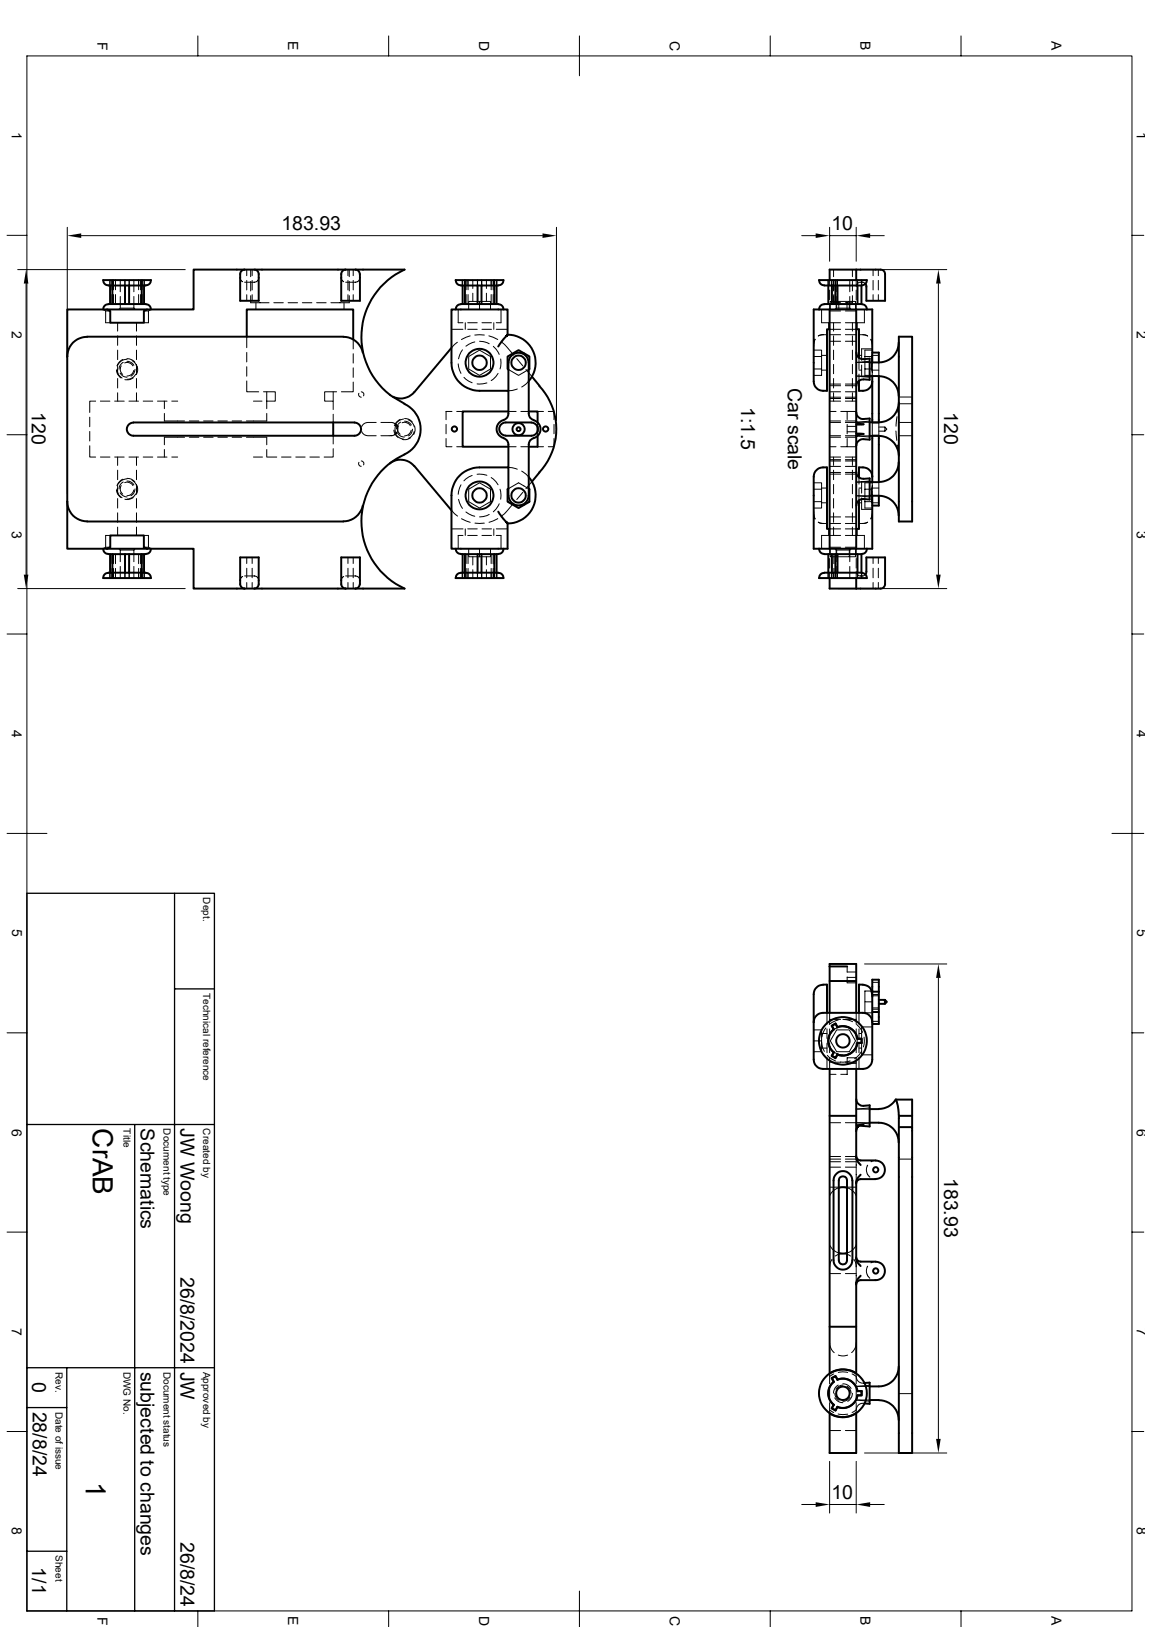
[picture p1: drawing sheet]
<svg xmlns="http://www.w3.org/2000/svg" width="297mm" height="420mm" viewBox="0 0 297 420" stroke-linecap="round" stroke-linejoin="round" font-family="sans-serif">
<g fill="none" stroke="#000" stroke-width=".26">
<path d="M6.9 14.4h285.2v401.4h-285.2zM51.1 9.3v5.1M100.3 9.3v5.1M149.5 9.3v10.3M198.8 9.3v5.1M248 9.3v5.1M17.4 58.7v68.6M143.6 58.7v49.9M214.1 58.7v8.7M220.9 58.7v8.7M1.8 60.7h5.1M4.6 69.6h43.2"/>
<path d="M6.7 73.2v75.1M21 60.8h119M26.6 79.9l.7 .4v3h1.1M28.3 72.3v1.4M28.9 72.3v2.5M28.9 76v2.5M29 72.3v1.4h-.7l.1-1.4M29 72.3v1.4M29.2 72.3v1.4M29.3 72.3v2.5M29.3 76v2.5M29.8 72.3v2.5"/>
<path d="M29.8 76v2.5M31 79.5h3.5M31 76.5v3l-.3 .4M31 72.3v3M32.2 72.3v1.4h1.2v-1.4M32.3 72.3v1.4M33.3 72.3v1.4M34.5 79.5l.4 .4M34.5 72.3v3M34.5 76.5v3M35.8 72.3v2.5M35.8 76v2.5"/>
<path d="M36.3 72.3v2.5M36.3 76v2.5M36.4 72.3v1.4M36.6 72.3v1.4M36.6 72.3l.1 2.5M36.7 76v2.5M36.7 72.3v1.4M37.2 72.3v1.4M37.3 72.3v1.4h-.7M39 79.9l-.7 .4v3h-1.2M62 71.7l.1 .6 .5 .4M63.7 69.6v1.6"/>
<path d="M63.7 72.4v2.4M63.7 76.1v1.5M64.7 76.3v1.8h4.7M64.7 69.6v1.8M64.7 72.6v2.5M65.1 69.6v1.6M65.1 72.4v2.4M65.1 76.1v1.5M66 78.1v1.8M66.7 72.2l-.4 .4-.6 .3h-2.6M70.7 78.1h2.4M74.3 78.1h2.5"/>
<path d="M78 78.1h2.5M81.7 78.1h2.5M88.1 71.7v.5l.6 .5M88.8 78.1v1.8M89.8 69.6v1.6M89.8 72.4v2.4M89.8 76.1v1.5M90.1 76.3v1.8h-4.7M90.1 69.6v1.8M90.1 72.6v2.5M91.1 69.6v1.6M91.1 72.4v2.4"/>
<path d="M91.1 76.1v1.5M92.8 72.2l-.8 .6-2.8 .1M118.2 79.9v3.4h1.3M119.3 72.3v1.4M119.3 73.7h.1M119.4 72.3v1.4M119.8 72.3l.1 2.5M119.9 76v2.5M119.9 72.3v1.4h-.6M120 72.3v1.4M120.2 72.3v1.4M120.3 72.3v2.5"/>
<path d="M120.3 76v2.5M120.7 72.3l.1 2.5M120.8 76v2.5M122 72.3v2.2M122 75.7v2.1M123.2 72.3v1.4h1.1v-1.4M123.7 79.9v-2.1h2.9v2.1M123.7 77.8h-2.8v2.1M124.2 72.3v1.4M125.5 72.3v2.2M125.5 75.7v2.1M126.7 72.3v2.5"/>
<path d="M126.7 76v2.5M127.3 72.3v2.5M127.3 76v2.5M127.3 72.3v1.4M127.6 72.3v1.4M127.6 73.7h.1M127.6 72.3v2.5M127.6 76v2.5M127.6 73.7h.6M128.1 72.3v1.4M128.2 73.7h.1M128.2 72.3v1.4"/>
<path d="M129.3 79.9v3.4h-1.2M206.9 60.8h3.6M212 79.9v3.4h4.9M213.7 72.3v1.4M214.1 60.8h6.8M214.1 72.3v1.4M214.1 74.9v2.4M214.1 78.6v1.3M214.6 72.3v1.4M214.7 72.3v1.4h.4M215.1 76.3v1.8h1.8M215.1 69.6v1.8"/>
<path d="M215.1 72.3v2.8M215.2 72.3v2.5M215.2 76v2.5M215.6 72.3v1.4M215.8 76.5v3l-.4 .4M215.8 72.3v3M215.8 79.5h3.5M215.9 77.8h-1.7v2.1M216.1 72.3v1.4M216.2 69.6h28.1M216.5 78.1v1.8M218.6 78.1v1.8"/>
<path d="M219.2 79.9v-2.1h1.6v2.1M219.2 77.8h-3.3v2.1M219.3 79.5l.3 .4M219.3 72.3v3M219.3 76.5v3M220 76.3v1.8h-1.9M220 69.6v1.8M220 72.6v2.5M220.9 72.3v1.4M220.9 74.9v2.4M220.9 78.6v1.3M221.3 72.3v1.4"/>
<path d="M222.3 72.3v1.4M222.4 72.3v1.4M222.4 72.9h.4l.5 .4M222.7 72.9a1.32 1.32 0 0 0-1.7 .7l-.1 .4M223.1 79.9v3.4h-5M224.5 60.8h3.7M225.3 69.6v1.6M225.3 72.4v2.4M225.3 76.1v1.5M226.7 69.6v1.6M226.7 72.4v2.4M226.7 76.1v1.5"/>
<path d="M242.1 73.2v75.1M292.1 60.7h3M27.3 80.3h1.1M30.1 95.6l.3 1.1 .8 .8M30.2 95.3l.1 .6a2.45 2.45 0 0 0 1.2 1.7M30.4 83.3v2.2M30.4 86.7v2.5M30.4 90.4v2.4M30.4 94.1v2.4M30.4 97.7v2.5M31 96.4l.8 .8 1 .2M31.3 94.4a1.67 1.67 0 0 0 .4 2.2"/>
<path d="M31.7 92.8l-.8 .5-.7 1.1M31.8 93.6l-.9 .9-.2 .8M32.2 93.7a1.73 1.73 0 0 1 2.1 .7M32.8 92.6a2.63 2.63 0 0 1 2 .9M32.8 93.3l1.1 .3 .6 .7M32.8 92.8h-.2a2.46 2.46 0 0 0-2.1 1.2M34.1 93.1a2.47 2.47 0 0 1 1.3 2.2M34.4 97.5a2.52 2.52 0 0 1-2.2 .5M34.5 95.6a1.7 1.7 0 0 1-1.7 1.5M34.8 95.3l-.3 1.1-.7 .7M35 96.6l-.1 .2a2.49 2.49 0 0 1-2.1 1.1M35.2 83.3v2.2"/>
<path d="M35.2 86.7v2.5M35.2 90.4v2.4M35.2 94.1v2.4M35.2 97.7v2.5M35.4 94.5v.2a2.35 2.35 0 0 1-.3 2M37.1 80.3h1.2M63.7 98.3v2.8h3.1M63.7 86.9v2.8M63.7 91v2.4M63.7 94.7v2.4M91.1 98.6v2.5h-3M91.1 87.5v2.6"/>
<path d="M91.1 91.3v2.4M91.1 95v2.4M116.5 85h3M118 88.3l-1.5 1.5M118.2 93.9l.8 2.5M119.3 90.3l-1 2.3M119.7 97.4l1.3 1 .8 .4M120.1 83.3v1.7M120.7 85h2.4M120.7 83.3h2.4M120.9 92l2.8-1.6 2.9 1.6v3.2l-2.9 1.7-2.8-1.7zM121.3 86.7l-2.2 1"/>
<path d="M122.5 86.5h2.5M122.5 88.3l-2.3 1.1M123.7 88.1l1 .1 1.5 .5M124.4 85h2.4M124.4 83.3h2.4M125.6 98.8l-2.5 .3M126.2 86.7l2.2 .9M127.3 89.4l.7 .7 .8 1.4M127.4 83.3v1.7M128.1 85h2.9M128.5 96.4l-.5 .8-1.3 1.1M129.2 92.7l.1 .9-.3 1.6"/>
<path d="M129.5 88.3l3 3.4M133.4 92.6l1.5 1.8M135.7 95.4l1.6 1.8M136.4 98.4l-1.8 1.5M136.4 95.4l-2.6 1.5-2.6-1.5M210 90.4h2v1.6h-2M210 95.2h2v1.7h-2M210.3 87.6l-.3 1.2M210.4 87.6l-.3 .7-.1 1.2M212 92v3.2M212 91.7h1.4M212 95.5h1.4"/>
<path d="M212.4 86.4l-1.2 .3M212.4 86.4h1M213.8 83.3v1.7M214.1 80.3h2.8M214.1 86.4h2.8M214.1 99.6h2.8M214.1 85h2.8M214.1 88.1h2.8M214.1 99.1h2.8M215.1 83.3v2.2M215.1 86.7v2.5M215.1 90.4v2.4"/>
<path d="M215.1 94.1v2.4M215.1 97.7v2.5M218.1 80.3h2.8M218.1 86.4h2.8M218.1 85h2.8M218.1 99.6h2.8M218.1 88.1h2.8M218.1 99.1h2.8M220 83.3v2.2M220 86.7v2.5M220 90.4v2.4M220 94.1v2.4"/>
<path d="M220 97.7v2.5M221.2 83.3v1.7M221.7 91.7h.6M221.7 95.5h.6M221.7 92.4v2.9M221.7 96.6v1.7M221.7 86.4h1M222.3 94.2v3h2.8M222.7 86.4l1.2 .3M223.2 92v3.2h1.9M223.2 95.2v1.7h1.9M224.4 93.3l-3.5 .3h3.5"/>
<path d="M224.4 97.1h-3.5l3.5 .3M224.7 87.6l.4 1.9M224.7 87.6l.4 1.2M225.1 90h-2.8v3M225.1 93.6v3.5M225.1 90.4h-1.9v1.6h1.9M225.1 91.7h1.7M225.1 95.5h1.7M225.1 91.1l-.3 .9v3.3l.3 .8M226.8 93.6v3.5M1.8 112.2h5.1M23.2 115.1v2.9h1.5"/>
<path d="M23.2 107.7v2.5M23.2 111.4v2.4M24.7 103.5h-1.5v3M25.9 103.5h2.5M25.9 118h2.5M29.6 103.5h2.4M29.6 118h2.4M30.4 101.4v2.1M30.4 118v2.1M33.3 103.5h2.4M33.3 118h2.4M35.2 101.4v2.1"/>
<path d="M35.2 118v2.1M37 103.5h2.4M37 118h2.4M40.6 103.5h2.5M40.6 118h2.5M42.4 106.7v2h5.2M42.4 103.5v2M42.4 116v2M44.3 103.5h1.5M44.3 118h1.5M47.6 112.9h-5.2v1.9M48.9 108.7h2.4"/>
<path d="M48.9 112.9h2.4M52.5 108.7h2.5M52.5 112.9h2.5M56.2 108.7h2.5M56.2 112.9h2.5M59.9 108.7h2.5M59.9 112.9h2.5M63.6 112.9h5.2v1.9M65.4 103.5h2.2M65.4 118h2.3M68 101.1h3v2.4h-2.2M68.8 106.7v2h-5.2"/>
<path d="M68.8 101.1v4.4M68.8 116v2M69 118h2.4M72.6 118h2.5M76.3 118h2.4M80 118h2.4M86 101.1v2.4M86 115.8v2.2h-2.3M86 112.5v2.1M86 106.9v2.2M86.9 101.1h-3.1v2.4h2.2v2.2M92.6 101.5v.7l.6 .3"/>
<path d="M92.6 119.3v.7l.6 .4M93.2 101.1l.1 .1a.67 .67 0 0 1 .5 1M93.2 119h.3a.68 .68 0 0 1 .3 1M93.3 111.4l.5 .6 .5 .4 2.8 .1M97.1 109.1l-2.8 .1-.5 .3-.5 .7M98.3 109.1h2.9l.9 .4M101.6 111v.2a2.74 2.74 0 0 0 1.1 1.8M102.1 112a2.58 2.58 0 0 0 2.1 1.4M102.1 112l-.9 .5h-2.9M102.1 109.5l.1 .1M102.2 111.9l-.1 .1M102.2 109.6l-.3 .9 .3 1.4"/>
<path d="M102.2 109.6a1.7 1.7 0 0 1 0 2.3M102.6 111.8l.8 .8 1 .2M102.9 109.9a1.67 1.67 0 0 0 .4 2.2M103.3 108.2l-.8 .6-.7 1.1M103.4 109l-.9 .9-.2 .8M103.8 109.1a1.73 1.73 0 0 1 2.1 .8M104.1 108.2l-.5 .1a2.55 2.55 0 0 0-1.5 1.2M104.4 108a2.4 2.4 0 0 1 2 .9M104.4 108.7l1.1 .4 .6 .6M105.3 108.4l1.1 .7 .5 1.1M106 113a2.36 2.36 0 0 1-2.2 .4M106.1 111.1a1.8 1.8 0 0 1-1.7 1.4"/>
<path d="M106.4 110.8l-.2 1-.8 .7M106.9 111.4l-.5 1-1 .8M107 109.9v.2a2.35 2.35 0 0 1-.3 2M115.1 113.2v2.1h1.5M115.1 109.6v2.4M116.6 106.2h-1.5v2.1M117.9 106.2h1.5M117.9 115.3h1.5M131.2 106.2h2M131.2 115.3h2M133.5 100.4l-2.3 .5M134.4 106.2h2"/>
<path d="M134.4 115.3h2M138.7 106.2h1.6M138.7 115.3h1.6M138.7 109v1.2M138.7 111.4v1.2M141.5 106.2h1.5v2.1M143 113.2v2.1h-1.5M143 109.6v2.4M214.1 101.1h2.8M214.1 112.9h2.8M214.1 108.7h2.8M214.1 119h2.8"/>
<path d="M214.1 102.5h2.8M214.1 102.9h2.8M214.1 118.7h2.8M214.1 106.2h1.6M214.1 115.3h1.6M214.1 103.5h2.8M214.1 118h2.8M214.1 112.5h2.8M214.1 109.1h2.8M215.1 101.4v2.1M215.1 118v2.1M217 106.2h3.9"/>
<path d="M218.1 101.1h2.8M218.1 112.9h2.8M218.1 108.7h2.8M218.1 119h2.8M218.1 102.5h2.8M218.1 102.9h2.8M218.1 118.7h2.8M218.1 103.5h2.8M218.1 118h2.8M218.1 112.5h6.3M218.6 110.1h2.3M218.6 111.5h2.3"/>
<path d="M218.6 113.2v2.1h-1.6M218.6 106.2v2.1M218.6 109.6v2.4M218.6 115.3h2.3M220 101.4v2.1M220 118v2.1M220.9 112.5l3.5 .3M224.4 108.7l-3.5 .3M224.4 109l-6.3 .1M225.1 109l1.7 .1v3.4h-1.7zM225.1 109.2h1.7M225.1 112.4h1.7"/>
<path d="M226.8 110.2h1.5l.6 .6-.6 .5v-1.1M226.8 111.3h1.5M231.2 111.3l.2 2.4M231.5 107.6l-.3 2.4M231.6 114.9l.3 2.4M231.9 112.5h3.5M231.9 109.1h3.5M231.9 102.5h3.5M235.4 104.2h-3.5l-.3 2.2M292.1 112.2h3M28.4 138.2h-1.1v3.1l-.7 .3M30.1 126.5v.1a2.54 2.54 0 0 0 1.1 1.8"/>
<path d="M30.2 126.2l.1 .6a2.45 2.45 0 0 0 1.2 1.7M30.4 121.4v2.4M30.4 125.1v2.4M30.4 128.7v2.4M30.4 132.4v2.4M30.4 136.1v2.1M31 127.2l.8 .8 1 .3M31.3 125.3a1.67 1.67 0 0 0 .4 2.3M31.7 123.7l-.8 .5-.7 1.1M31.8 124.4l-.9 .9-.2 .9M32.2 124.6a1.73 1.73 0 0 1 2.1 .7M32.8 123.5a2.41 2.41 0 0 1 2 .9"/>
<path d="M32.8 124.2l1.1 .3 .6 .7M32.8 123.6l-1.2 .3-1.1 1M34.1 124l.3 .2a2.53 2.53 0 0 1 1 2M34.4 128.4l-1.3 .5h-.9M34.5 126.5a1.78 1.78 0 0 1-1.7 1.5M34.8 126.2l-.3 1.1-.7 .7M35 127.5l-.1 .2a2.49 2.49 0 0 1-2.1 1.1M35.2 121.4v2.4M35.2 125.1v2.4M35.2 128.7v2.4M35.2 132.4v2.4M35.2 136.1v2.1"/>
<path d="M35.4 125.4v.2a2.35 2.35 0 0 1-.3 2M37.1 138.2h1.2v3.1l.7 .3M116.5 131.7l1.6 1.5M116.5 136.5h3M118.3 128.9l1 2.3M119 125.1l-.8 2.5M119.1 133.9l2.2 .9M119.5 138.2h-1.3v3.4M120.1 136.5v1.7M120.2 132.2l2.3 1.1M120.7 136.5h2.4M120.7 138.2h2.4"/>
<path d="M120.9 126.3l2.8-1.7 2.9 1.7v3.2l-2.9 1.6-2.8-1.6zM121.8 122.7l-.8 .4-1.3 1M122.6 135h2.4M123.1 122.4l2.5 .3M124.4 136.5h2.4M124.4 138.2h2.4M126.2 132.8l-1.5 .5-1 .1M126.7 123.3l1.3 1 .5 .8M127.4 136.5v1.7M128.1 136.5h2.9M128.1 138.2h1.2v3.4M128.4 133.9l-2.2 .9"/>
<path d="M128.8 130l-.8 1.4-.7 .7M129 126.3l.3 1.6-.1 1M131.2 120.6l2.3 .5M132.5 129.9l-2.3 2.7-.7 .6M134.6 121.6l1.8 1.5M134.9 127.1l-1.6 1.8M136.4 126.2l-2.6-1.6-2.6 1.6M137.3 124.3l-1.6 1.9M210 132.1l.1 1.1 .3 .7M210 129.5h2v1.6h-2M210 124.6h2v1.7h-2M210 132.7l.3 1.2"/>
<path d="M211.2 134.8l1.2 .3M212 126.3v3.2M212 129.8h1.4M212 126h1.4M212.4 135.1h1M213.8 136.5v1.7M214.1 135.1h2.8M214.1 120.4h2.8M214.1 133.4h2.8M214.1 122.4h2.8M214.1 122h2.8M214.1 136.5h2.8"/>
<path d="M215.1 121.4v2.4M215.1 125.1v2.4M215.1 128.7v2.4M215.1 132.4v2.4M215.1 136.1v2.1M216.9 138.2h-4.9v3.4M218.1 135.1h2.8M218.1 120.4h2.8M218.1 133.4h2.8M218.1 122.4h2.8M218.1 136.5h2.8M218.1 122h2.8"/>
<path d="M218.1 138.2h5v3.4M220 121.4v2.4M220 125.1v2.4M220 128.7v2.4M220 132.4v2.4M220 136.1v2.1M221.2 136.5v1.7M221.7 129.8h.6M221.7 126h.6M221.7 126.2v3M221.7 123.3v1.7M221.7 135.1h1"/>
<path d="M222.3 128.5v3h2.8M223.9 134.8l-1.2 .3M224.4 124.2l-3.5 .3h3.5M224.4 128h-3.5l3.5 .3M225.1 129.5h-1.9v1.6h1.9M225.1 126.3h-1.9v3.2M225.1 132.1l-.4 1.8M225.1 124.6h-1.9v1.7M225.1 124.5v3.5M225.1 125.4l-.3 .9v3.2l.3 .9M225.1 124.3h-2.8v3M225.1 132.7l-.4 1.2"/>
<path d="M225.1 129.8h1.7M225.1 126h1.7M226.8 124.5v3.5M4.6 151.9h43.2M27.3 141.3h1.1M28.3 147.8v1.4M28.3 147.8h.7v1.4M28.3 147.8l.1 1.4M28.9 143v2.5M28.9 146.7v2.5M29 147.8v1.4M29.2 147.8v1.4"/>
<path d="M29.3 143v2.5M29.3 146.7v2.5M29.8 143v2.5M29.8 146.7v2.5M30.7 141.6l.3 .4M31 142h3.5M31 142v3M31 146.2v3M32.2 149.2v-1.4h1.2v1.4M32.3 147.8v1.4M33.3 147.8v1.4M34.5 142v3"/>
<path d="M34.5 146.2v3M34.9 141.6l-.4 .4M35.8 143v2.5M35.8 146.7v2.5M36.3 143v2.5M36.3 146.7v2.5M36.4 147.8v1.4M36.6 147.8v1.4M36.6 147.8h.1M36.7 143v2.5M36.7 146.7l-.1 2.5M36.7 147.8v1.4"/>
<path d="M36.7 147.8h.6M37.1 141.3h1.2M37.2 147.8v1.4M37.2 147.8h.1M37.3 147.8v1.4M62.6 148.8l-.5 .5-.1 .5M63.1 148.7h2.6l.6 .2 .4 .5M63.7 143.9v1.6M63.7 146.7v2.4M63.7 150.4v1.5M65.1 143.9v1.6M65.1 146.7v2.4"/>
<path d="M65.1 150.4v1.5M88.7 148.8l-.6 .6v.4M89.2 148.7h2.8l.8 .7M89.8 143.9v1.6M89.8 146.7v2.4M89.8 150.4v1.5M91.1 143.9v1.6M91.1 146.7v2.4M91.1 150.4v1.5M119.3 147.8v1.4M119.3 147.8h.6v1.4M119.4 147.8v1.4"/>
<path d="M119.9 143v2.5M119.9 146.7l-.1 2.5M120 147.8v1.4M120.2 147.8v1.4M120.3 143v2.5M120.3 146.7v2.5M120.8 143v2.5M120.8 146.7l-.1 2.5M120.9 141.6v2.1h2.8M122 143.7v2.1M122 147.1v2.1M123.2 149.2v-1.4h1.1v1.4"/>
<path d="M123.7 141.6v2.1h2.9v-2.1M124.2 147.8v1.4M125.5 143.7v2.1M125.5 147.1v2.1M126.7 143v2.5M126.7 146.7v2.5M127.3 143v2.5M127.3 146.7v2.5M127.3 147.8v1.4M127.6 147.8v1.4M127.6 147.8h.6M127.6 143v2.5"/>
<path d="M127.6 146.7v2.5M128.1 147.8v1.4M128.2 147.8v1.4M213.7 147.8v1.4M214.1 141.6v1.4M214.1 144.2v2.4M214.1 147.9v1.3M214.1 141.3h2.8M214.2 141.6v2.1h1.7M214.6 147.8v1.4M214.7 149.2v-1.4h.4v1.4M215.2 143v2.5"/>
<path d="M215.2 146.7v2.5M215.4 141.6l.4 .4M215.6 147.8v1.4M215.8 142v3M215.8 146.2v3M215.8 142h3.5M215.9 141.6v2.1h3.3M216.1 147.8v1.4M216.2 151.9h28.1M218.1 141.3h2.8M219.2 141.6v2.1h1.6v-2.1M219.3 142v3"/>
<path d="M219.3 146.2v3M219.6 141.6l-.3 .4M220.9 141.6v1.4M220.9 144.2v2.4M220.9 147.9v1.3M220.9 147.5a1.15 1.15 0 0 0 1.2 1.2h.6M221.3 147.8v1.4M222.3 147.8v1.4M222.4 147.8v1.4M223.3 148.3l-.5 .3-.4 .1M225.3 143.9v1.6M225.3 146.7v2.4"/>
<path d="M225.3 150.4v1.5M226.7 143.9v1.6M226.7 146.7v2.4M226.7 150.4v1.5M1.8 163.7h5.1M292.1 163.7h3M1.8 215.1h10.3M286.9 215.1h8.2M218.6 250.9h2.3M218.6 252.3h2.3M218.6 249.5v1.5M218.6 252.2v1.5h2.3"/>
<path d="M223.1 248.8h21.2M223.2 258.6v2.9h1.9M224.8 255.8h-1.6v2.8h1.9M225.1 256.7h1.7M225.1 253.6h1.7M225.1 257h1.7M242.1 252.4v119M1.8 266.6h5.1M210 268.7h2v2.8h-2M210 265.9h2v2.8M212 266.8h1.4M212 270.6h1.4"/>
<path d="M212 268.9l.3 1.7 .4 .8M213.1 265.3l-.8 1.5-.2 .9M213.4 261.5v2.9M213.4 265.6v2.5M213.4 269.3v2.4M213.4 273v2.9M213.5 272.4l1.3 1.1 .8 .4M213.9 268a3.4 3.4 0 0 0 .4 2.5M214.1 273v2.9M214.1 269.3v2.4M214.1 265.6v2.5M214.1 261.5v2.9"/>
<path d="M214.1 263.1h2.8M214.1 277.3h1.6M215.1 271.5l.1 .1a3.6 3.6 0 0 0 2.3 .7M215.9 265.9h3.3l1.6 2.8-1.6 2.8h-3.3l-1.7-2.8zM216.3 263.3l-2.3 1.1M216.3 265.2l-.1 .1a3.7 3.7 0 0 0-1.9 1.5M217.5 263.1l1 .1 1.5 .5M217.5 265a3.5 3.5 0 0 1 2.4 .9M218.1 263.1h2.8M218.1 274.2h2.8M218.6 274.5h2.3M218.6 275.8h2.3"/>
<path d="M218.6 275.8v1.5h-1.6M219.4 273.9a14.8 14.8 0 0 1-5.3 .3M220.7 266.8a3.4 3.4 0 0 1 .4 2.5M220.7 270.5a3.7 3.7 0 0 1-1.9 1.6M220.9 261.5v2.9M220.9 265.6v2.5M220.9 269.3v2.4M220.9 273v2.9M220.9 273h-2.3v1.6M221.1 264.5l.6 .6 .9 1.4M221.7 261.5v2.9M221.7 265.6v2.5"/>
<path d="M221.7 269.3v2.4M221.7 273v2.9M221.7 266.8h.6M221.7 270.6h.6M222.3 271.4l-.6 .8-1.2 1.1M222.3 269.3v3h2.8M223 267.7l.1 1-.3 1.6M225.1 260.5h1.7M225.1 263.7h1.7M225.1 260.2h1.7M225.1 265.1h-2.8v3M292.1 266.6h3"/>
<path d="M214.1 298.5h2.8M214.1 299.9h2.8M214.1 289.8h2.8M214.1 299.2h2.8M218.1 298.5h2.8M218.1 299.9h2.8M218.1 289.8h6.3M218.1 299.2h2.8M220.9 298.7v6.5M220.9 289.8l3.5 .3M220.9 290.2l1.9 .1M220.9 290.5l.8 .1"/>
<path d="M224.4 286l-3.5 .3h3.5M226 299.6l-1.3 .3M231.9 288v.8M231.9 299.2h3.5M1.8 318.1h5.1M214.1 301.3h2.8M214.1 306.5h6.8M216.5 306.6a4 4 0 0 0-2.4 2.1M218.1 301.3h2.8M218.6 306.6a3.8 3.8 0 0 1 2.3 2.1M223.9 300.8l-.3 .7v.9l.3 .8 .6 .7M225.6 304.3l.4 .1"/>
<path d="M292.1 318.1h3M214.1 328.8h2.8M214.1 321.4a3.7 3.7 0 0 0 2.4 2M214.7 325.1l-.4 .6-.2 1.3M215.6 324.2a3.3 3.3 0 0 1 3.9 0M218.1 328.8h2.8M220.3 325.1l.5 .7 .1 1.2M220.9 324.8v6.5M220.9 321.4a3.7 3.7 0 0 1-2.3 2M223.9 326.9l-.1 .2a2.23 2.23 0 0 0 0 2l.7 .8M225.6 330.5h.4M226 325.7l-1.3 .3"/>
<path d="M214.1 354.5v2.7M214.1 346.6a3.5 3.5 0 0 0 1.2 2.6M214.1 358.4v2.5M215.1 354.7l-1 .6M215.4 359.7l.2 .8 .9 .9M216.3 349.8l.9 .2 1.5-.2M216.3 354.3l1.2-.2 1.2 .2M216.3 357.5l-.8 .7-.4 1.4M217.5 357.5l-.9 .3-.9 .8M217.5 357.2l1.3 .4 .8 .8M218.6 357.8l.7 .8 .3 1M219.9 354.7l1 .6a1.72 1.72 0 0 0 2.2 1.7"/>
<path d="M220 359.7l-.4 1.1-.9 .9M220.9 346.6a3.1 3.1 0 0 1-1.1 2.6M220.9 354.5v2.7M220.9 358.4v2.5M224.4 357.6l-3.5 .3h3.5M231.9 359.7h3.5M1.8 369.5h5.1M214.1 362.1v2.7M214.1 369.3h2.8M214.1 377.2v13.4M214.1 364l1 .6M215.4 360.8l1 1 1.1 .3"/>
<path d="M216.3 365l1.2 .2 1.2-.2M218.1 369.3h2.8M219.3 360.7l-.6 .7-1.2 .3M220.9 362.1v2.7M220.9 377.2v13.4M220.9 364l-1 .6M223.1 362.3a1.72 1.72 0 0 0-2.2 1.6M223.1 375.1h21.2M224.4 361.4h-3.5l3.5 .3M292.1 369.5h3M206.9 388.4h3.6M214.1 388.4h6.8"/>
<path d="M224.5 388.4h3.7M51.1 415.8v4.1M100.3 415.8v4.1M149.5 410.7v9.2M198.8 415.8v4.1M248 415.8v4.1"/>
</g>
<g fill="none" stroke="#000" stroke-width=".51">
<path d="M26.6 72.3h12.3a1.34 1.34 0 0 1-1.6 1.4h-8.1a2.28 2.28 0 0 1-2.5-.9zM26.6 79.9a1.8 1.8 0 0 1 2.5-1.4h7.3a2.04 2.04 0 0 1 2.5 1.1v.3M27.6 79.9h10.4M28.4 73.7v4.8M29 73.7v4.8M32.3 73.7v4.8M33.3 73.7v4.8M36.6 73.7v4.8M37.2 73.7v4.8M63.1 69.6l-.8 .3-.3 .8v6.9h4.8v-6.9l-.4-.8-.8-.3M63.1 69.6h-13.1v10.3h-12l-.9 .4v3h-8.7v-3l-.8-.4h-10.2v12.2M63.1 69.6h26.1"/>
<path d="M89.2 69.6h2.5M89.2 69.6l-.8 .3-.3 .8v6.9h4.8v-6.9M91.7 69.6h12.7a18.9 18.9 0 0 0-2.9 32.8 4.6 4.6 0 0 0 5.4-1.2M91.7 69.6l.8 .3 .3 .8M117.6 72.3h12.2a1.46 1.46 0 0 1-2 1.4h-3.5M117.6 79.9a1.8 1.8 0 0 1 2.5-1.4h7.3a2.04 2.04 0 0 1 2.5 1.1v.3M117.6 72.3a1.55 1.55 0 0 0 2 1.4h3.6M119.4 73.7v4.8M120 73.7v4.8M123.2 73.7h1.1M123.2 73.7h.1M123.2 73.7v4.8"/>
<path d="M124.2 73.7v4.8M124.3 73.7h.1M127.6 73.7v4.8M128.1 73.7v4.8M211.3 79.9h2.8M211.3 79.9h-1.3v17.4a2.82 2.82 0 0 0 2 3.5l1.4 .1v-15.9h.7M211.3 72.3h12.3a1.37 1.37 0 0 1-1.3 1.4h-7.7a3.9 3.9 0 0 1-2.8-.4zM213.7 73.7v4.8M214.1 79.9v61.7M214.1 79.9h6.8M214.6 73.7l.1 4.8M215.6 73.7v4.8"/>
<path d="M216.1 73.7v4.8M220.9 79.9h2.8M220.9 69.6v2.7M220.9 79.9v61.7M220.9 69.6h-6.8v2.7M220.9 69.6h5.5a1.51 1.51 0 0 1 2 1.1v6.9h-4.8v-3.8l-.3-.5M221.3 73.7v4.8M222.3 73.7v4.8M222.3 78.5h-8.5a1.8 1.8 0 0 0-2.4 1.4M222.3 78.5a1.3 1.3 0 0 1 1.4 1.4M223.7 79.9h1.4v13.7M17.4 92.1v37.4"/>
<path d="M22.5 86.9h66.1M22.5 87a5.1 5.1 0 0 0-5.1 5.1M63.7 86.9v-7h27.4v7.6M88.6 87a5.1 5.1 0 0 1 5 4M116.5 89.8l-9.6 11.5M131 86.4v-6.5h-14.5v13.7a7.2 7.2 0 0 0 7.2 7.3h7.5M131 86.4l-1.5 1.7-.9 1.4M131 86.4a7.2 7.2 0 0 1 6.6 4.3 7.2 7.2 0 0 1-1.2 7.7M131.2 95.4l-.2-.2v-3.2l2.8-1.6 2.3 1.3a.73 .73 0 0 1 .5 1.1v2.4l-.2 .2M136.4 93.6a2.6 2.6 0 0 0-2.6-2.5 2.6 2.6 0 0 0-2.6 2.5v13.2l-.2 .7-.4 .6a3.1 3.1 0 0 0-2.5 2.6l.2 .9 .5 .8 1.1 .6M136.4 93.6v13.2l.4 1 .9 .6M137.3 97.2l1.9 2.4"/>
<path d="M139.1 99.6a16.4 16.4 0 0 1 0 22.4M220.9 85h.8v7.4M221 91a1.74 1.74 0 0 0 1.8 1.7l1.6-.1v5.4a3.1 3.1 0 0 0-2.6 .2l-.5 .5-.3 1M221.7 98.3v2.5a2.55 2.55 0 0 0 3.3-2l.1-.3M224.4 93.6h2.4M224.4 97.1h2.4M225.1 97.1v1.4M225.1 98.5v10.5M225.1 91h1.7v2.6M226.8 97.1a5.1 5.1 0 0 1 5.1 5.1M226.8 97.1v11.9M231.9 88.4a5.1 5.1 0 0 1-5.1 5.2"/>
<path d="M231.9 86.9h3.5v47.7h-3.5zM34.4 109.1h57.1M86 109.1v3.4M91.5 109.1a1.69 1.69 0 0 1 1.7 1.7 1.69 1.69 0 0 1-1.7 1.7h-57.1a1.69 1.69 0 0 1-1.7-1.7 1.69 1.69 0 0 1 1.7-1.7M100.6 119.6a4.6 4.6 0 0 1 6.3 .7M101.5 102.5l2.9 1.8a7.2 7.2 0 0 1 4.1 6.5 7.2 7.2 0 0 1-4.1 6.5 19 19 0 0 0-11.1 17.3 19 19 0 0 0 11.1 17.3h-12.7M129.9 113.1l1 .6 .3 1.1v13.1a2.6 2.6 0 0 0 2.6 2.6 2.6 2.6 0 0 0 2.6-2.6M131.2 106.2h-11.8v9.1h11.8M136.4 106.2h2.3v2.8M137.1 109.1h-6.6a1.69 1.69 0 0 0-1.7 1.6 1.69 1.69 0 0 0 1.7 1.7M137.1 109.1a1.69 1.69 0 0 1 1.7 1.7 1.69 1.69 0 0 1-1.7 1.7h-6.6M137.7 108.5a2.42 2.42 0 0 1 1.8 2.5 2.42 2.42 0 0 1-2.1 2.2l-.6 .5-.4 1.1v13.1"/>
<path d="M138.7 112.6v2.7h-2.3M138.7 110.2v1.2M220.9 109.1l1.4 .4h.5l-1.9 .1M220.9 111.9l1.9 .1-.7 .1-1.2 .4M221 106.5a1.74 1.74 0 0 0 1.8 1.7l1.6-.2v5.5a3 3 0 0 0-2.6 .1l-.5 .5-.3 1M224.4 109h2.4M224.4 112.5h2.4M225.1 112.5v10.6M226.8 112.5a5.3 5.3 0 0 1 5.1 5.1M226.8 112.5v12M231.9 119.3a5.1 5.1 0 0 1-5.1 5.1M231.9 103.9a5.3 5.3 0 0 1-5.1 5.1"/>
<path d="M17.4 129.5a5.1 5.1 0 0 0 5.1 5.1M17.4 129.5v12.1h10.2M22.5 134.6h66.1M93.6 130.6a5.1 5.1 0 0 1-5 4M106.9 120.3l9.6 11.4M128.6 132.1l.9 1.4 1.5 1.6M131.2 120.6h-7.5a7.2 7.2 0 0 0-7.2 7.3v13.7h14.5v-6.5M131.2 126.2l-.2 .1v3.2l2.8 1.6 2.3-1.3a.73 .73 0 0 0 .5-1.1v-2.4l-.2-.1M136.4 123.1a7.2 7.2 0 0 1 1.2 7.8 7.2 7.2 0 0 1-6.6 4.2M139.2 122l-1.9 2.3M214.1 136.5h-.7v-15.8a2.55 2.55 0 0 0-3.4 2v18.9h1.3M221 121.9a1.74 1.74 0 0 0 1.8 1.7"/>
<path d="M221.7 129.2v7.3h-.8M222.8 123.6l1.6-.1v5.4a3 3 0 0 0-2.6 .2l-.5 .4-.3 1M224.4 124.5h2.4M224.4 128h2.4M225.1 128v13.6h-1.4M225.1 123.1v1.4M225.1 123.1a2.66 2.66 0 0 0-3.4-2.5v2.7M226.8 128a5.1 5.1 0 0 1 5.1 5.1M226.8 128v2.5h-1.7M27.6 141.6h10.4M27.6 141.6l.8-.3v-3.1h8.7v3.1l.9 .3M28.4 143v4.8"/>
<path d="M29 143v4.8M32.2 147.8h-3.5a1.6 1.6 0 0 0-2.1 1.4h12.3a1.34 1.34 0 0 0-1.6-1.4h-3.9M32.2 147.8h1.2M32.3 143l-.1 4.8M33.3 143v4.8M33.4 147.8h.1M36.6 143v4.8M37.2 143v4.8M38 141.6h12v10.3h13.1M38.9 141.6a1.54 1.54 0 0 1-1.9 1.4h-7.9a1.8 1.8 0 0 1-2.5-1.4M63.1 151.9l-.8-.3-.3-.8v-6.9h4.8v6.9l-.4 .8-.8 .3M63.1 151.9h2.5"/>
<path d="M65.6 151.9h23.6M89.2 151.9h2.5M92.8 150.8l-.3 .8-.8 .3M92.9 150.8v-6.9h-4.8v6.9l.3 .8 .8 .3M119.4 143v4.8M120 143v4.8M123.2 147.8h4.6a1.46 1.46 0 0 1 2 1.4h-12.2M123.2 147.8h-3.1a2.28 2.28 0 0 0-2.4 .9l-.1 .5M123.2 143v4.8M124.2 143v4.8M127.6 143v4.8M128.1 143v4.8"/>
<path d="M129.9 141.6a1.54 1.54 0 0 1-2 1.4h-7.8a1.8 1.8 0 0 1-2.5-1.4M211.3 141.6h2.8M211.4 141.6a1.8 1.8 0 0 0 2.4 1.4h8.5M213.7 143v4.8M214.1 149.2v2.7h6.8M214.1 141.6h6.8M214.6 147.8a3.5 3.5 0 0 0-3 .7l-.3 .7h12.3a1.23 1.23 0 0 0-1.2-1.3M214.7 143l-.1 4.8h7.7M215.6 143v4.8M216.1 143v4.8M220.9 141.6h2.8M220.9 149.2v2.7"/>
<path d="M221.3 143v4.8M222.3 147.8h.1M222.3 143v4.8M222.4 147.8h.1M223.3 148.3l.3-.6v-3.8h4.8v6.9a1.51 1.51 0 0 1-2 1.1h-5.5M223.7 141.6a1.3 1.3 0 0 1-1.4 1.4M212.4 254.2h1v7.3M212.4 254.2a2.7 2.7 0 0 0-2.4 3.5v6.2M214.1 249.5v-.7h6.8v12.7M214.1 249.5v12M214.1 249.5h4.5M214.1 253.2h6.8"/>
<path d="M222.7 254.2h-1v7.3M222.7 254.2a2.36 2.36 0 0 1 2.3 1.6l.1 8.1M225.1 252.9h1.7v3.1h-1.7zM225.1 256v1.3M226.8 256v5.2M226.8 258.1h1.5l.6 .5-.6 .5v-1M226.8 259.1h1.5M210 263.9a2.46 2.46 0 0 1 2.4-2.4h10.3a2.46 2.46 0 0 1 2.4 2.4M210 263.9v9.6a2.46 2.46 0 0 0 2.4 2.4h10.3a2.46 2.46 0 0 0 2.4-2.4v-9.6M214.1 275.9v78.6a6.3 6.3 0 0 1 6.8 0v-23.3l.3-.9 .9-1M215.1 265.7a3.8 3.8 0 0 0 0 6M215.2 265.7a3.8 3.8 0 0 0 0 6l-.5 .8 .9 .5 .5-.8"/>
<path d="M216.1 265.2a3.8 3.8 0 0 1 5.1 3M216.1 265.1a3.8 3.8 0 0 1 5.2 3M216.1 265.2l-.5-.9-.9 .5 .5 .9M216.1 265.1l-.5-.9-1 .6 .5 .9M220.9 275.9v22.9l.3 .9 .9 1M221.2 269.2a3.7 3.7 0 0 1-5.1 3M221.3 269.3a3.8 3.8 0 0 1-5.2 2.9l-.5 1-1-.6 .5-.9M221.3 268.2h1v1h-1M221.3 268.1h1.1v1.1h-1.1M225.1 261.2h1.7v3.1h-1.7M214.1 288h6.8M220.9 298.4l.4 .8 .5 .3 4.2 .1"/>
<path d="M221 283.8a1.74 1.74 0 0 0 1.8 1.7l1.6-.2v5.5l-2.7-.2M222.8 290.3l-.6 .1-.7 .3-.4 .6-.2 .7M224.4 289.8a7.1 7.1 0 0 1 5.5 1.1l1.3 1.5 .5 1.2 .2 1.3M224.4 286.3h2.4M226 299.6a2.39 2.39 0 0 1 2.3 2.4 2.39 2.39 0 0 1-2.3 2.4h-4.2l-.7 .5-.2 .6M231.1 283.8a5 5 0 0 1-4.3 2.5M231.9 288l-.2-2.5-.5-1.7h4.2v4.2M231.9 288v87.1h3.5v-84.1h-3.5M231.9 288h3.5v3M216.5 306.6l1-.1 1.1 .1M216.7 304a1.08 1.08 0 0 1 1.2-.3 1.08 1.08 0 0 1 .7 1v20.6a1.06 1.06 0 0 1-1.1 1.1 1.06 1.06 0 0 1-1-1.1v-20.6zM219.9 304.7a2.41 2.41 0 0 0-2.4-2.4 2.41 2.41 0 0 0-2.4 2.4v20.6a2.41 2.41 0 0 0 2.4 2.4 2.41 2.41 0 0 0 2.4-2.4"/>
<path d="M220 304.7v20.6M222.1 303.2l-.9 1.1-.3 .8v19.8l.3 .9 .9 1M216.5 323.4l1 .2 1.1-.2M220.9 324.5l.4 .8 .5 .3 4.2 .1M226 325.7a2.37 2.37 0 0 1 2.3 2.4 2.37 2.37 0 0 1-2.3 2.4h-4.2l-.7 .5-.2 .6M214.1 342.5h6.8M215.1 356.7a3.8 3.8 0 0 0 0 5.9M216.1 356.2a3.7 3.7 0 0 1 5.1 3M216.1 356.1a3.8 3.8 0 0 1 5.2 3M216.1 356.2l-.5-.9-.9 .5 .5 .9a3.8 3.8 0 0 0 0 5.9l-.5 .9 .9 .5 .5-.9M216.1 356.1l-.5-.9-1 .5 .5 1M221.3 359.1h1v1.1h-1"/>
<path d="M221.3 359.1h1.1v1.1h-1.1M223.1 357l1.3-.1v5.5l-1.3-.1M231.9 352.8a5.1 5.1 0 0 1-5.1 5.1h-2.4M214.1 364.8a6.1 6.1 0 0 0 6.8 0v10.3h-6.8zM221.2 360.2a3.8 3.8 0 0 1-5.1 2.9M221.3 360.3a3.8 3.8 0 0 1-5.2 2.9l-.5 .9-1-.5 .5-1M224.4 361.4h2.4M226.8 361.4a5.1 5.1 0 0 1 5.1 5.2"/>
<circle cx="123.8" cy="93.6" r="3.6"/>
<circle cx="123.8" cy="93.6" r="1.86"/>
<circle cx="133.8" cy="93.6" r="1.86"/>
<circle cx="117.3" cy="110.7" r=".68"/>
<circle cx="133.8" cy="110.8" r="1.57"/>
<circle cx="133.8" cy="110.8" r=".5"/>
<circle cx="140.8" cy="110.7" r=".68"/>
<circle cx="123.8" cy="127.9" r="3.6"/>
<circle cx="123.8" cy="127.9" r="1.86"/>
<circle cx="133.8" cy="127.9" r="1.86"/>
<circle cx="217.5" cy="268.7" r="6.1"/>
<circle cx="217.5" cy="268.7" r="1.74"/>
<circle cx="226" cy="302" r=".68"/>
<circle cx="226" cy="328.1" r=".68"/>
<circle cx="217.5" cy="359.7" r="1.74"/>
<circle cx="217.5" cy="359.7" r="6.1"/>
</g>
<path d="M6.9 230.6h48.4v185.2h-48.4zM45 230.6v185.2M45 255.3h10.3M6.9 290.3h48.4M34.8 290.3v125.5M6.9 353.1h48.4M17.2 353.1v62.7M6.9 363.3h10.3M6.9 400.4h10.3" fill="none" stroke="#000" stroke-width=".34"/>
<path d="M6.7 69.6l.6 3.6h-1.2zM17.4 60.8l3.6-.6v1.2zM140 60.2l3.6 .6-3.6 .6zM210.5 60.2l3.6 .6-3.6 .6zM220.9 60.8l3.6-.6v1.2zM242.1 69.6l.6 3.6h-1.1zM6.1 148.3h1.2l-.6 3.6zM241.6 148.3h1.1l-.6 3.6zM242.1 248.8l.6 3.6h-1.1zM241.6 371.4h1.1l-.6 3.7zM210.5 387.8l3.6 .6-3.6 .6zM220.9 388.4l3.6-.6v1.2z" fill="#000"/>
<g font-size="7.2">
<text x="23.9" y="291.3" transform="rotate(90 23.9 291.3)">CrAB</text>
<text x="22.1" y="382.4" transform="rotate(90 22.1 382.4)">1</text>
</g>
<g font-size="5">
<text x="72.6" y="59.3">183.93</text>
<text x="214.6" y="59.3">10</text>
<text x="203.3" y="100.2" transform="rotate(90 203.3 100.2)">Car scale</text>
<text x="8.3" y="106.4" transform="rotate(90 8.3 106.4)">120</text>
<text x="191.3" y="105" transform="rotate(90 191.3 105)">1:1.5</text>
<text x="243.7" y="106.4" transform="rotate(90 243.7 106.4)">120</text>
<text x="36.3" y="291.3" transform="rotate(90 36.3 291.3)">Schematics</text>
<text x="46.6" y="291.3" transform="rotate(90 46.6 291.3)">JW Woong</text>
<text x="243.7" y="304.1" transform="rotate(90 243.7 304.1)">183.93</text>
<text x="46.6" y="329.6" transform="rotate(90 46.6 329.6)">26/8/2024</text>
<text x="8.3" y="356.8" transform="rotate(90 8.3 356.8)">0</text>
<text x="36.3" y="354.1" transform="rotate(90 36.3 354.1)">subjected to changes</text>
<text x="46.6" y="354.1" transform="rotate(90 46.6 354.1)">JW</text>
<text x="8.5" y="364.4" transform="rotate(90 8.5 364.4)">28/8/24</text>
<text x="214.6" y="386.9">10</text>
<text x="46.6" y="398" transform="rotate(90 46.6 398)">26/8/24</text>
<text x="8.3" y="404.6" transform="rotate(90 8.3 404.6)">1/1</text>
</g>
<g font-size="3.6">
<text x="25.1" y="10.8" transform="rotate(90 25.1 10.8)">F</text>
<text x="74.4" y="10.7" transform="rotate(90 74.4 10.7)">E</text>
<text x="123.6" y="10.5" transform="rotate(90 123.6 10.5)">D</text>
<text x="172.8" y="10.5" transform="rotate(90 172.8 10.5)">C</text>
<text x="222.1" y="10.7" transform="rotate(90 222.1 10.7)">B</text>
<text x="271.3" y="10.7" transform="rotate(90 271.3 10.7)">A</text>
<text x="3.1" y="34" transform="rotate(90 3.1 34)">1</text>
<text x="293.4" y="34" transform="rotate(90 293.4 34)">1</text>
<text x="3.1" y="85.5" transform="rotate(90 3.1 85.5)">2</text>
<text x="293.4" y="85.5" transform="rotate(90 293.4 85.5)">2</text>
<text x="3.1" y="136.9" transform="rotate(90 3.1 136.9)">3</text>
<text x="293.4" y="136.9" transform="rotate(90 293.4 136.9)">3</text>
<text x="3.1" y="188.4" transform="rotate(90 3.1 188.4)">4</text>
<text x="293.4" y="188.4" transform="rotate(90 293.4 188.4)">4</text>
<text x="3.1" y="239.9" transform="rotate(90 3.1 239.9)">5</text>
<text x="293.4" y="239.9" transform="rotate(90 293.4 239.9)">5</text>
<text x="3.1" y="291.3" transform="rotate(90 3.1 291.3)">6</text>
<text x="293.4" y="291.3" transform="rotate(90 293.4 291.3)">6</text>
<text x="3.1" y="342.8" transform="rotate(90 3.1 342.8)">7</text>
<text x="293.4" y="342.8" transform="rotate(90 293.4 342.8)">7</text>
<text x="3.1" y="394.3" transform="rotate(90 3.1 394.3)">8</text>
<text x="293.4" y="394.3" transform="rotate(90 293.4 394.3)">8</text>
<text x="25.1" y="417.3" transform="rotate(90 25.1 417.3)">F</text>
<text x="74.4" y="417.2" transform="rotate(90 74.4 417.2)">E</text>
<text x="123.6" y="417.1" transform="rotate(90 123.6 417.1)">D</text>
<text x="172.8" y="417.1" transform="rotate(90 172.8 417.1)">C</text>
<text x="222.1" y="417.2" transform="rotate(90 222.1 417.2)">B</text>
<text x="271.3" y="417.2" transform="rotate(90 271.3 417.2)">A</text>
</g>
<g font-size="2.6">
<text x="52.5" y="231.6" transform="rotate(90 52.5 231.6)">Dept.</text>
<text x="52.5" y="256.3" transform="rotate(90 52.5 256.3)">Technical reference</text>
<text x="31.9" y="291.3" transform="rotate(90 31.9 291.3)">Title</text>
<text x="42.2" y="291.3" transform="rotate(90 42.2 291.3)">Document type</text>
<text x="52.5" y="291.3" transform="rotate(90 52.5 291.3)">Created by</text>
<text x="14.4" y="354.1" transform="rotate(90 14.4 354.1)">Rev.</text>
<text x="31.9" y="354.1" transform="rotate(90 31.9 354.1)">DWG No.</text>
<text x="42.2" y="354.1" transform="rotate(90 42.2 354.1)">Document status</text>
<text x="52.5" y="354.1" transform="rotate(90 52.5 354.1)">Approved by</text>
<text x="14.4" y="364.4" transform="rotate(90 14.4 364.4)">Date of issue</text>
<text x="14.4" y="401.4" transform="rotate(90 14.4 401.4)">Sheet</text>
</g>
</svg>
